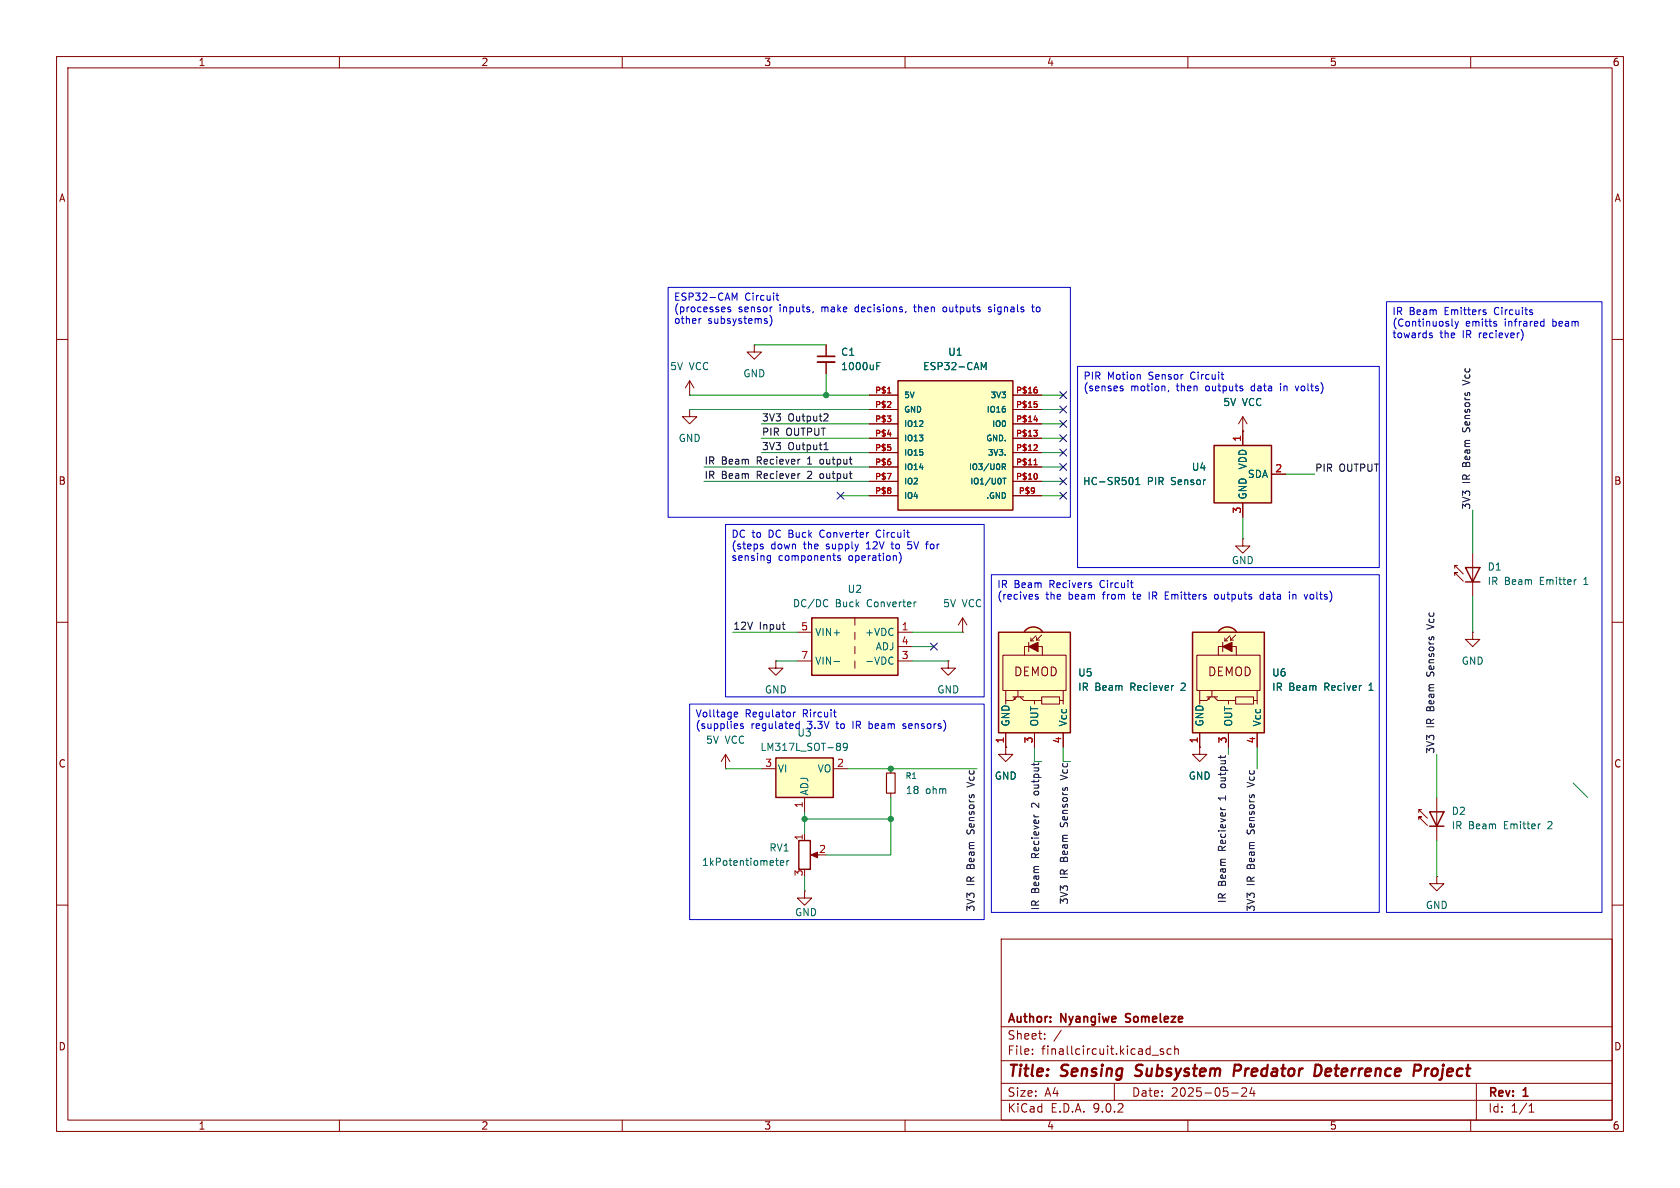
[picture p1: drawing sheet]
<svg xmlns="http://www.w3.org/2000/svg" width="297mm" height="210mm" viewBox="0 0 297 210" stroke-linecap="round" stroke-linejoin="round" font-family="sans-serif">
<g fill="none" stroke="#840000" stroke-width=".18">
<path d="M10 10h277v190h-277zM12 12h273v186h-273zM60 10v2M110 10v2M160 10v2M210 10v2M260 10v2M10 60h2M285 60h2M10 110h2M170.2 111.8h.1M170.2 109.2l-.8 1.3"/>
<path d="M170.2 109.2l.7 1.3M170.2 109.2v2.6M285 110h2M10 160h2M177 166h108v32h-108zM285 160h2M60 198v2M110 198v2M160 198v2M177 194.5h108M177 191.5h108M177 187.5h108"/>
<path d="M177 181.5h108M182.5 186.3v.1M182.5 185.5v.1M184.7 183.6v.1M184.7 182.8v.1M187.6 182.1l-1.3 2M197 191.5v3M203.7 186.5h1.1M205.7 185.5l-.4-.1-.2 .2 .1 .2 .5 .2v.3h-.6M207 185.5l-.4-.1-.3 .3v.4l.2 .2h.5M207.7 185.5l.2-.1 .3 .1 .1 .9M207.7 184.9v1.5"/>
<path d="M210 198v2M217.7 193.2h1.2M219.5 192.4l.6-.1 .2 .1 .1 .3-.9 1.1h.9M221.3 192.2l-.3 1.1h.9M221.7 192.8v1M260 198v2M261 191.5v6.5M270.3 196.6h.9M270.3 195.5l.4-.4v1.5"/>
</g>
<path d="M200.6 190.1l.3 .1M201 188.4l-.2 .4 .1 .2M219.1 188.2h-.8l-.2 2M219.1 189.2l-.9 .1M232.6 188.2h.5a1.08 1.08 0 0 1 .5 1.1 1.08 1.08 0 0 1-.8 .9h-.5zM250.1 188.2l1 .1a.58 .58 0 0 1-.3 1h-.8M252 188.9l-.1 1.3M252.4 188.9l-.4 .4" fill="none" stroke="#840000" stroke-width=".4"/>
<path d="M199.1 179.3v.5M199 180.6l.2 .1" fill="none" stroke="#840000" stroke-width=".3"/>
<path d="M158.7 67.3h20.4v22.9h-20.4z" fill="#ffffc2"/>
<path d="M158.7 67.3h20.4v22.9h-20.4z" fill="none" stroke="#840000" stroke-width=".25"/>
<g fill="none" stroke="#840000" stroke-width=".18">
<path d="M153.7 69.9h5M153.7 72.4h5M153.7 74.9h5M153.7 77.5h5M179.1 69.9h5M179.1 72.4h5M179.1 74.9h5M179.1 77.5h5M153.7 80h5M153.7 82.6h5M153.7 85.1h5M153.7 87.6h5"/>
<path d="M179.1 80h5M179.1 82.6h5M179.1 85.1h5M179.1 87.6h5"/>
</g>
<g fill="none" stroke="#a90000" stroke-width=".18">
<path d="M156.9 69.5h.6M182.7 76.1h.7l-.4 .4M182.8 74.2h.6M182.8 71h.5M183.1 68.4h.2M183.2 68.8l.2 .2v.3l-.2 .2M183.2 71.4l.2 .2v.2l-.2 .2M183.2 76.5l.2 .1v.3l-.2 .2M183.2 78.6l.2 .2-.1 .2-.6 .6h.7M183.3 73.9v.6M182.8 82.2h.6M183 81.3l.1-.2v1.1"/>
<path d="M183.2 83.7l.2 .4-.2 .6"/>
</g>
<path d="M173.5 64.1l.4 .9 .4-.9v1.2M177.2 82.5h.5v-.4l-.5-.1v1M177.3 84.5h.6M177.4 82.5l.4 .5M177.6 84.5v1.1" fill="none" stroke="#006464" stroke-width=".18"/>
<path d="M181.3 111.4a1.97 1.97 0 0 1 3 .2l-1.6 1.2-1.6-1.2z" fill="#ffffc2" stroke="#ffffc2" stroke-width=".18"/>
<path d="M176.5 111.8h12.7v17.7h-12.7z" fill="#ffffc2"/>
<path d="M176.5 111.8h12.7v17.7h-12.7zM181.1 111.6a1.97 1.97 0 0 1 3.2 0M259.1 100.3h2.5l-1.3 2.6zM259.1 102.9h2.5M141.2 148.6h2.1v5.1h-2.1zM252.7 143.5h2.6l-1.3 2.6zM252.7 146.1h2.6" fill="none" stroke="#840000" stroke-width=".25"/>
<g fill="none" stroke="#840000" stroke-width=".18">
<path d="M146 61v2M146 64v2M257.2 99.9v.6M257.7 99.9h-.5l1.5 1.6M260.3 97.8v7.6M177.3 115.8h11.2v6.2h-11.2zM181.1 115.8v-1.5h3.2v1.5M181.9 113.5v1.7M182.2 112.8v.5M182.2 113.3h.6M183.1 112.4l-.9 .9M183.3 112.6v.6"/>
<path d="M183.3 113.2h.5M184.1 112.3l-.8 .9M257.2 101.7v-.5h.5h-.5l1.5 1.5M260.3 111.8v1.2h1.3l-1.3 1.3-1.2-1.3h1.2M260.3 111.8h.1M177.8 122v1.8M177.8 129.5v2.6M179.1 123.2h1.9M179.3 123.3v.3h.3M179.7 123.2l-.6 .6h-1.3v.7M180 122v1.2M180.3 123.2l.7 .6h1.9v.7"/>
<path d="M182.9 123.8h1.2M182.9 129.5v2.6M184.1 123.2h3.2v1.3h-3.2zM187.3 123.8h.7v.7M188 122v1.8M188 129.5v2.6M142.2 147.3v1.3M143.8 151.1h1M250.8 144.9v-.5h.5h-.5l1.5 1.5M250.8 143.1v.5M251.3 143.1h-.5l1.5 1.6M254 154.9v1.3h1.3l-1.3 1.3-1.3-1.3h1.3"/>
<path d="M254 154.9h.1M254 141v7.6"/>
</g>
<g fill="#840000" stroke="#840000" stroke-width=".18">
<path d="M181.9 114.3l1.6-.8v1.7z"/>
<path d="M143.4 151.1l1.1-.5v1z"/>
</g>
<path d="M144.5 63h3.1" fill="none" stroke="#840000" stroke-width=".3"/>
<path d="M144.5 64h3.1" fill="none" stroke="#840000" stroke-width=".33"/>
<path d="M155 64.7h.4M155 64.1h.6M278.7 102.5h-.3M137.1 152.1h.5M137.5 153h.1M138 152.6l.6-.2-.1-.2-.4-.1-.1 .2v.6h.5M139.1 152.1v.9M139.5 152.1l-.4 .3M272.3 145.7h-.2" fill="none" stroke="#006464" stroke-width=".18"/>
<path d="M137.2 134h10.1v7h-10.1z" fill="#ffffc2"/>
<path d="M137.2 134h10.1v7h-10.1z" fill="none" stroke="#840000" stroke-width=".25"/>
<g fill="none" stroke="#840000" stroke-width=".18">
<path d="M121.9 72.4v1.3h1.3l-1.3 1.2-1.3-1.2h1.3M121.9 72.4h.1M121.9 69.9h.1M121.9 67.3l-.7 1.3M121.9 67.3l.8 1.3M121.9 67.3v2.6M133.3 61v1.2h1.3l-1.3 1.3-1.2-1.3h1.2M133.3 61h.1M219.7 76.2h.1M219.7 73.7l-.8 1.2M219.7 73.7l.8 1.2M219.7 73.7v2.5"/>
<path d="M137.2 116.8v1.3h1.2l-1.2 1.3-1.3-1.3h1.3M137.2 116.8h.1M128.3 135.9h.1M128.3 133.4l-.8 1.2M128.3 133.4l.7 1.2M128.3 133.4v2.5M134.6 135.9h2.6M147.3 135.9h2.6M142.2 157.5v1.3h1.3l-1.3 1.2-1.2-1.2h1.2M142.2 157.5h.1M142.2 141v2.5"/>
</g>
<path d="M148.3 131.4l.3 .2-.3 .3 .3 .3v.2l-.3 .3M149.8 131.9l-.2 .3h-.3l-.2-.3 .1-.4 .4-.1 .1 .1a.84 .84 0 0 1-.3 1.2h-.2" fill="none" stroke="#006464" stroke-width=".18"/>
<path d="M214.6 78.7h10.2v10.2h-10.2z" fill="#ffffc2"/>
<path d="M214.6 78.7h10.2v10.2h-10.2z" fill="none" stroke="#840000" stroke-width=".25"/>
<path d="M219.7 76.2v2.5M219.7 88.9v2.5M224.8 83.8h2.5" fill="none" stroke="#840000" stroke-width=".18"/>
<path d="M200.2 84.5l.1 .4-.1 .6M200.8 85.7h.7M200.8 84.8l.4-.4v1.3" fill="none" stroke="#006464" stroke-width=".18"/>
<path d="M215.6 111.4a1.97 1.97 0 0 1 3 .2l-1.6 1.2-1.6-1.2z" fill="#ffffc2" stroke="#ffffc2" stroke-width=".18"/>
<path d="M210.8 111.8h12.7v17.7h-12.7z" fill="#ffffc2"/>
<path d="M210.8 111.8h12.7v17.7h-12.7zM215.4 111.6a1.97 1.97 0 0 1 3.2 0" fill="none" stroke="#840000" stroke-width=".25"/>
<g fill="none" stroke="#840000" stroke-width=".18">
<path d="M219.7 95.3v1.2h1.3l-1.3 1.3-1.3-1.3h1.3M219.7 95.3h.1M167.6 116.8v1.3h1.3l-1.3 1.3-1.2-1.3h1.2M167.6 116.8h.1M211.6 115.8h11.2v6.2h-11.2zM215.4 115.8v-1.5h3.2v1.5M216.2 113.5v1.7M216.5 112.8v.5M216.5 113.3h.5M217.4 112.4l-.9 .9M217.6 112.6v.6M217.6 113.2h.5"/>
<path d="M218.4 112.3l-.8 .9M177.8 132.1v1.3h1.3l-1.3 1.2-1.3-1.2h1.3M177.8 132.1h.1M212.1 132.1v1.3h1.3l-1.3 1.2-1.3-1.2h1.3M212.1 132.1h.1M212.1 122v1.8M212.1 129.5v2.6M213.4 123.2h1.9M213.6 123.3v.3h.3M214 123.2l-.6 .6h-1.3v.7M214.2 122v1.2M214.6 123.2l.7 .6h1.9v.7"/>
<path d="M217.2 123.8h1.2M217.2 129.5v2.6M218.4 123.2h3.2v1.3h-3.2zM221.6 123.8h.6v.7M222.2 122v1.8M222.2 129.5v2.6"/>
</g>
<path d="M216.2 114.3l1.6-.8v1.7z" fill="#840000" stroke="#840000" stroke-width=".18"/>
<path d="M143.5 109.2h15.2v10.2h-15.2z" fill="#ffffc2"/>
<path d="M143.5 109.2h15.2v10.2h-15.2z" fill="none" stroke="#840000" stroke-width=".25"/>
<g fill="none" stroke="#840000" stroke-width=".18">
<path d="M146 61v2M146 64v2M153.7 69.9h5M153.7 72.4h5M153.7 74.9h5M153.7 77.5h5M179.1 69.9h5M179.1 72.4h5M179.1 74.9h5M179.1 77.5h5M219.7 76.2h.1M219.7 76.2v2.5"/>
<path d="M153.7 80h5M153.7 82.6h5M153.7 85.1h5M153.7 87.6h5M179.1 80h5M179.1 82.6h5M179.1 85.1h5M179.1 87.6h5M219.7 88.9v2.5M224.8 83.8h2.5M141 111.8h2.5M141 116.8h2.5"/>
<path d="M151.1 109.2v1.3M151.1 111.8v1.2M151.1 114.3v1.3M151.1 116.8v1.3M158.7 111.8h2.6M158.7 116.8h2.6M158.7 114.3h2.6M157.5 135.9v.8M177.8 132.1h.1M177.8 129.5v2.6M182.9 129.5v2.6M188 129.5v2.6"/>
<path d="M212.1 132.1h.1M212.1 129.5v2.6M217.2 129.5v2.6M222.2 129.5v2.6M157.5 140.2v.8"/>
</g>
<g fill="none" stroke="#006464" stroke-width=".18">
<path d="M155 64.7h.4M155 64.1h.6M173.5 64.1l.4 .9 .4-.9v1.2M177.2 82.5h.5v-.4l-.5-.1v1M177.3 84.5h.6M177.4 82.5l.4 .5M177.6 84.5v1.1M200.2 84.5l.1 .4-.1 .6M200.8 85.7h.7M200.8 84.8l.4-.4v1.3M146.1 106l.3 .1M146.4 107.1l-.3 .2"/>
<path d="M147.4 116.9h1M157.7 116.1l.2 .2M157.9 117.3l-.2 .1M162 106.4l-.3 .1"/>
</g>
<path d="M156.7 136.7h1.5v3.5h-1.5z" fill="none" stroke="#840000" stroke-width=".2"/>
<path d="M145.7 79.5h.7M145.8 78.5l.2-.3v1.3M145.8 73.1l.5 .1 .1 .3-.8 .9h.8M259.8 67.6l-1.2 .5M138.3 110.4h.5M138.7 111.2h.1M253.5 110.8l-1.3 .4M172.2 138.7l-1.3 .4M188.7 137.4l-1.3 .5M221.7 138.7l-1.2 .4" fill="none" stroke="#0f0f0f" stroke-width=".18"/>
<g fill="none" stroke="#009600" stroke-width=".18">
<path d="M121.9 72.4h31.8M121.9 69.9h31.8M133.3 61h12.7M134.6 77.5h19.1M134.6 74.9h19.1M146 66v3.9M184.1 72.4h3.9M184.1 77.5h3.9M184.1 69.9h3.9M184.1 74.9h3.9M124.5 85.1h29.2M124.5 82.6h29.2"/>
<path d="M134.6 80h19.1M148.6 87.6h5.1M184.1 87.6h3.9M184.1 80h3.9M184.1 85.1h3.9M184.1 82.6h3.9M219.7 91.4v3.9M227.3 83.8h5.1M260.3 90.2v7.6M129.5 111.8h11.5M137.2 116.8h3.8M161.3 116.8h6.3"/>
<path d="M161.3 114.3h3.8M161.3 111.8h8.9M260.3 105.4v6.4M128.3 135.9h6.3M149.9 135.9h22.8M182.9 132.1v2.5M188 132.1v2.5M217.2 132.1v1.3M222.2 132.1v3.8M254 133.4v7.6M278.1 138.4l2.6 2.6M142.2 143.5v3.8"/>
<path d="M142.2 154.9v2.6M142.2 144.8h15.3M157.5 141v10.1h-11.5M254 148.6v6.3"/>
</g>
<g fill="none" stroke="#000084" stroke-width=".18">
<path d="M187.4 79.4l1.2 1.2M187.4 74.3l1.2 1.2M187.4 69.2l1.2 1.3M187.4 71.8l1.2 1.2M187.4 76.9l1.2 1.2M188.6 79.4l-1.2 1.2M188.6 74.3l-1.2 1.2M188.6 69.2l-1.2 1.3M188.6 71.8l-1.2 1.2M188.6 76.9l-1.2 1.2M148 87l1.2 1.2M149.2 87l-1.2 1.2"/>
<path d="M187.4 87l1.2 1.2M187.4 81.9l1.2 1.3M187.4 84.5l1.2 1.2M188.6 87l-1.2 1.2M188.6 81.9l-1.2 1.3M188.6 84.5l-1.2 1.2M164.5 113.7l1.2 1.2M165.7 113.7l-1.2 1.2"/>
</g>
<g fill="none" stroke="#0000c2" stroke-width=".18">
<path d="M118.1 50.8h71.1v40.6h-71.1zM129.1 54.3h-.3l-.1 .2v.1l.4 .2v.3h-.4M129.4 51.8l.5 .9 .4-.9v1.3M135.5 56.7l.2 .2-.2 .3M135.5 56.3l.1 .1M136.3 56.1a1.48 1.48 0 0 1-.2 1.5M136.4 54.3h.1M137.2 52.2h.5M137.4 51.8v1.1l.3 .2M143.8 55.1l-.1 .2M160.2 55.1l-.2 .2M161.5 54.3h.5"/>
<path d="M161.7 53.8v1.3M167.1 54.3h-.3l-.1 .2 .1 .5 .3 .1M175.2 54.3h-.3l-.2 .2 .6 .4M175.3 54.9l-.2 .2h-.4M182.4 54.3h.4M182.5 53.8v1.1l.3 .2M245.1 53.3h38.1v108h-38.1zM252.8 59.2l.4 .1v.2l-.1 .2-.4-.1M256.7 56.4v1.1l.2 .2M257.2 56.8l.3 .9M257.5 57.7l-.3 .4M257.8 56.8l-.3 .9"/>
<path d="M262.4 55.2l.3 .1v.1l-.1 .2h-.3M262.4 54.8h.3M264.2 57.2l.3 .1 .1 .2-.2 .2h-.2M264.2 56.8l.3 .1M269.1 58.6l.2 .7-.2 .6M270.9 55.3v.3M272.6 56.8l.4 .1M273 57.6l-.4 .1M273 56.4v1.3M190.5 64.8h53.3v35.5h-53.3zM198.1 68.6l.5 .2-.1 .2-.4 .1M198.1 68.3h.4"/>
<path d="M201.5 66.3l.1 .7M206.6 69l-.1 .3M215.9 66.2h.4M216.2 67h.1M226.4 67.8v.1M226.4 68.2v.9M229 68.2l.3 .9 .3-.9M128.3 92.7h45.7v30.5h-45.7zM134.6 96.6l.3 .1v.1l-.1 .2h-.3M134.6 96.2h.3M135.7 99h.5M135.7 98.3h.5"/>
<path d="M136.2 98.2v1.1l-.1 .1-.3 .1M148.1 98.4v.2l.5 .2-.2 .3-.3-.1M153.1 97h.8M153.3 96.1h-.2M155.1 93.8l-.2 .5 .2 .6M157.5 96.2h.5M157.7 95.8v1.2M159.2 98a1.48 1.48 0 0 1-.2 1.6M160.5 96.9l.5 .1M160.5 95.8v.6l.5-.2M163.6 96.2h.5M164 95.8h.1"/>
<path d="M175.3 101.6h68.5v59.7h-68.5zM183.5 105.1h-.3l-.2 .2 .1 .1 .4 .2v.3h-.5M199.8 103h.5M200.2 103.9h.1M203.2 104.6v1.3M206 105.9h.6M206 105.3h.4M206 104.6h.6M215.3 105.1h-.3l-.3 .2 .1 .5 .2 .1h.3M223.4 105.1h-.4l-.2 .2 .1 .6h.5M223.4 104.6v1.3M228.6 105.1v.8"/>
<path d="M228.9 105.1l-.3 .1M231.7 105.1l-.1 .2 .1 .6M121.9 124.5h52.1v38.1h-52.1zM129.8 126.6l.2 .1h.4M129.8 126.1l.2-.2h.2l.2 .2v.1l-.6 .1M131.4 128l-.3-.1-.2 .2 .1 .2 .4 .1v.3h-.5M140.3 125.9v.8M140.6 125.9l-.3 .2M141.3 128h-.5l-.1 .5M141.3 127.5v1.3M147.3 125.9h.5M147.6 126.7h.2"/>
<path d="M153.6 127.5v1.3M153.6 128.7l.2 .1M153.8 127.9l-.2 .1M159.6 128.7l.4 .1M160 127.9l-.4 .2 .1 .2 .3 .1"/>
</g>
<g fill="none" stroke="#a90000" stroke-width=".18">
<path d="M156.9 69.5h.6M182.7 76.1h.7l-.4 .4M182.8 74.2h.6M182.8 71h.5M183.1 68.4h.2M183.2 68.8l.2 .2v.3l-.2 .2M183.2 71.4l.2 .2v.2l-.2 .2M183.2 76.5l.2 .1v.3l-.2 .2M183.2 78.6l.2 .2-.1 .2-.6 .6h.7M183.3 73.9v.6M182.8 82.2h.6M183 81.3l.1-.2v1.1"/>
<path d="M183.2 83.7l.2 .4-.2 .6"/>
</g>
<g fill="#009600" stroke="#009600" stroke-width=".18">
<circle cx="157.5" cy="144.8" r=".46"/>
<circle cx="142.2" cy="144.8" r=".46"/>
<circle cx="157.5" cy="135.9" r=".46"/>
<circle cx="146" cy="69.9" r=".46"/>
</g>
<g font-size="2.8" fill="#840000">
<text x="178" y="190.9">Title:</text>
<text x="187.7" y="190.9">Sensing</text>
<text x="201.6" y="190.9">Subsystem</text>
<text x="219.7" y="190.9">Predator</text>
<text x="234.8" y="190.9">Deterrence</text>
<text x="253.1" y="190.9">Project</text>
</g>
<g font-size="2.1" fill="#840000">
<text x="179.2" y="119.7">DEMOD</text>
<text x="213.5" y="119.7">DEMOD</text>
<text x="178" y="184">Sheet:</text>
<text x="178" y="181.2">Author:</text>
<text x="187.6" y="181.2">Nyangiwe</text>
<text x="199.7" y="181.2">Someleze</text>
<text x="178" y="186.7">File:</text>
<text x="184.1" y="186.7">finallcircuit.kicad_sch</text>
<text x="178" y="196.9">KiCad</text>
<text x="178" y="194.1">Size:</text>
<text x="184.7" y="194.1">A4</text>
<text x="185.7" y="196.9">E.D.A.</text>
<text x="193.3" y="196.9">9.0.2</text>
<text x="200" y="194.1">Date:</text>
<text x="207" y="194.1">2025-05-24</text>
<text x="263" y="194.3">Rev:</text>
<text x="263" y="196.9">Id:</text>
<text x="267.1" y="196.9">1/1</text>
<text x="269.4" y="194.3">1</text>
</g>
<g font-size="1.8" fill="#840000">
<text x="35" y="11.9">1</text>
<text x="85" y="11.9">2</text>
<text x="135" y="11.9">3</text>
<text x="185" y="11.9">4</text>
<text x="235" y="11.9">5</text>
<text x="285" y="11.9">6</text>
<text x="10.3" y="35.9">A</text>
<text x="285.3" y="35.9">A</text>
<text x="10.3" y="85.9">B</text>
<text x="285.3" y="85.9">B</text>
<text x="10.3" y="135.9">C</text>
<text x="285.3" y="135.9">C</text>
<text x="10.3" y="185.9">D</text>
<text x="285.3" y="185.9">D</text>
<text x="35" y="199.9">1</text>
<text x="85" y="199.9">2</text>
<text x="135" y="199.9">3</text>
<text x="185" y="199.9">4</text>
<text x="235" y="199.9">5</text>
<text x="285" y="199.9">6</text>
</g>
<g font-size="1.8" fill="#0000c2">
<text x="119.1" y="53.5">ESP32-CAM</text>
<text x="131.7" y="53.5">Circuit</text>
<text x="119.1" y="55.5">(processes</text>
<text x="119.1" y="57.6">other</text>
<text x="125.1" y="57.6">subsystems)</text>
<text x="130.5" y="55.5">sensor</text>
<text x="137.9" y="55.5">inputs,</text>
<text x="145.5" y="55.5">make</text>
<text x="151.6" y="55.5">decisions,</text>
<text x="162.3" y="55.5">then</text>
<text x="167.6" y="55.5">outputs</text>
<text x="175.8" y="55.5">signals</text>
<text x="183.8" y="55.5">to</text>
<text x="246.1" y="56">IR</text>
<text x="246.1" y="58.1">(Continuosly</text>
<text x="249.1" y="56">Beam</text>
<text x="255.5" y="56">Emitters</text>
<text x="259.1" y="58.1">emitts</text>
<text x="264.5" y="56">Circuits</text>
<text x="266.1" y="58.1">infrared</text>
<text x="274.7" y="58.1">beam</text>
<text x="246.1" y="60.1">towards</text>
<text x="254.6" y="60.1">the</text>
<text x="258.7" y="60.1">IR</text>
<text x="261.7" y="60.1">reciever)</text>
<text x="191.5" y="67.4">PIR</text>
<text x="191.5" y="69.5">(senses</text>
<text x="195.8" y="67.4">Motion</text>
<text x="199.9" y="69.5">motion,</text>
<text x="203.2" y="67.4">Sensor</text>
<text x="208.1" y="69.5">then</text>
<text x="210.7" y="67.4">Circuit</text>
<text x="213.4" y="69.5">outputs</text>
<text x="221.7" y="69.5">data</text>
<text x="227" y="69.5">in</text>
<text x="229.9" y="69.5">volts)</text>
<text x="129.2" y="95.4">DC to</text>
<text x="136" y="95.4">DC Buck</text>
<text x="145.4" y="95.4">Converter</text>
<text x="155.6" y="95.4">Circuit</text>
<text x="129.2" y="97.4">(steps</text>
<text x="129.2" y="99.5">sensing</text>
<text x="136.3" y="97.4">down</text>
<text x="137.6" y="99.5">components</text>
<text x="142.2" y="97.4">the</text>
<text x="146.3" y="97.4">supply</text>
<text x="150.1" y="99.5">operation)</text>
<text x="153.6" y="97.4">12V</text>
<text x="158.3" y="97.4">to</text>
<text x="161.3" y="97.4">5V</text>
<text x="164.8" y="97.4">for</text>
<text x="176.2" y="104.3">IR</text>
<text x="176.2" y="106.3">(recives</text>
<text x="179.3" y="104.3">Beam</text>
<text x="184.9" y="106.3">the</text>
<text x="185.6" y="104.3">Recivers</text>
<text x="189" y="106.3">beam</text>
<text x="194.7" y="104.3">Circuit</text>
<text x="195.3" y="106.3">from</text>
<text x="200.8" y="106.3">te</text>
<text x="203.8" y="106.3">IR</text>
<text x="206.8" y="106.3">Emitters</text>
<text x="215.8" y="106.3">outputs</text>
<text x="224" y="106.3">data</text>
<text x="229.4" y="106.3">in</text>
<text x="232.3" y="106.3">volts)</text>
<text x="122.9" y="127.1">Volltage</text>
<text x="122.9" y="129.2">(supplies</text>
<text x="131.7" y="127.1">Regulator</text>
<text x="132.8" y="129.2">regulated</text>
<text x="140.9" y="130.4">U3</text>
<text x="142" y="127.1">Rircuit</text>
<text x="142.9" y="129.2">3.3V</text>
<text x="148.2" y="129.2">to</text>
<text x="151.2" y="129.2">IR</text>
<text x="154.2" y="129.2">beam</text>
<text x="160.5" y="129.2">sensors)</text>
</g>
<g font-size="1.8" fill="#006464">
<text x="118.4" y="65.6">5V</text>
<text x="121.8" y="65.6">VCC</text>
<text x="148.6" y="63.1">C1</text>
<text x="148.6" y="65.6">1000uF</text>
<text x="163.1" y="65.6">ESP32-CAM</text>
<text x="167.5" y="63.1">U1</text>
<text x="131.3" y="66.9">GND</text>
<text x="216.2" y="72">5V</text>
<text x="219.6" y="72">VCC</text>
<text x="119.9" y="78.3">GND</text>
<text x="210.6" y="83.4">U4</text>
<text x="220.6" y="83.1" transform="rotate(-90 220.6 83.1)">VDD</text>
<text x="191.4" y="86">HC-SR501</text>
<text x="202.8" y="86">PIR</text>
<text x="207.1" y="86">Sensor</text>
<text x="220.5" y="84.7">SDA</text>
<text x="220.6" y="88.4" transform="rotate(-90 220.6 88.4)">GND</text>
<text x="217.7" y="99.9">GND</text>
<text x="262.9" y="101.1">D1</text>
<text x="140.1" y="107.5">DC/DC</text>
<text x="147.7" y="107.5">Buck</text>
<text x="149.8" y="105">U2</text>
<text x="153.4" y="107.5">Converter</text>
<text x="166.6" y="107.5">5V</text>
<text x="170.1" y="107.5">VCC</text>
<text x="262.9" y="103.6">IR</text>
<text x="265.9" y="103.6">Beam</text>
<text x="272.3" y="103.6">Emitter</text>
<text x="280.3" y="103.6">1</text>
<text x="144" y="112.6">VIN+</text>
<text x="152.8" y="112.6">+VDC</text>
<text x="144" y="117.7">VIN-</text>
<text x="152.8" y="117.7">-VDC</text>
<text x="154.7" y="115.2">ADJ</text>
<text x="190.5" y="119.8">U5</text>
<text x="224.8" y="119.8">U6</text>
<text x="258.3" y="117.7">GND</text>
<text x="135.1" y="122.8">GND</text>
<text x="165.6" y="122.8">GND</text>
<text x="190.5" y="122.3">IR</text>
<text x="193.6" y="122.3">Beam</text>
<text x="199.9" y="122.3">Reciever</text>
<text x="209.1" y="122.3">2</text>
<text x="224.8" y="122.3">IR</text>
<text x="227.8" y="122.3">Beam</text>
<text x="234.2" y="122.3">Reciver</text>
<text x="242.3" y="122.3">1</text>
<text x="124.7" y="131.7">5V</text>
<text x="128.2" y="131.7">VCC</text>
<text x="178.7" y="128.5" transform="rotate(-90 178.7 128.5)">GND</text>
<text x="183.7" y="128.5" transform="rotate(-90 183.7 128.5)">OUT</text>
<text x="188.8" y="128.5" transform="rotate(-90 188.8 128.5)">Vcc</text>
<text x="213" y="128.5" transform="rotate(-90 213 128.5)">GND</text>
<text x="218" y="128.5" transform="rotate(-90 218 128.5)">OUT</text>
<text x="223.1" y="128.5" transform="rotate(-90 223.1 128.5)">Vcc</text>
<text x="134.3" y="132.9">LM317L_SOT-89</text>
<text x="137.4" y="136.8">VI</text>
<text x="144.4" y="136.8">VO</text>
<text x="143.1" y="140.7" transform="rotate(-90 143.1 140.7)">ADJ</text>
<text x="160" y="140.6">18</text>
<text x="163.6" y="140.6">ohm</text>
<text x="175.8" y="138">GND</text>
<text x="210.1" y="138">GND</text>
<text x="256.5" y="144.2">D2</text>
<text x="256.5" y="146.8">IR</text>
<text x="259.6" y="146.8">Beam</text>
<text x="266" y="146.8">Emitter</text>
<text x="273.9" y="146.8">2</text>
<text x="124" y="153.3">1kPotentiometer</text>
<text x="135.9" y="150.7">RV1</text>
<text x="252" y="160.9">GND</text>
<text x="140.5" y="162.2">GND</text>
</g>
<g font-size="1.8" fill="#0f0f0f">
<text x="260" y="67.5" transform="rotate(-90 260 67.5)">Vcc</text>
<text x="134.6" y="77.1">PIR</text>
<text x="134.6" y="74.6">3V3</text>
<text x="138.9" y="77.1">OUTPUT</text>
<text x="139.3" y="74.6">Output2</text>
<text x="260" y="76.1" transform="rotate(-90 260 76.1)">Sensors</text>
<text x="124.5" y="82.2">IR</text>
<text x="127.5" y="82.2">Beam</text>
<text x="133.9" y="82.2">Reciever</text>
<text x="134.6" y="79.7">3V3</text>
<text x="139.3" y="79.7">Output1</text>
<text x="143" y="82.2">1</text>
<text x="145.4" y="82.2">output</text>
<text x="232.4" y="83.5">PIR</text>
<text x="236.7" y="83.5">OUTPUT</text>
<text x="260" y="82.4" transform="rotate(-90 260 82.4)">Beam</text>
<text x="124.5" y="84.7">IR</text>
<text x="127.5" y="84.7">Beam</text>
<text x="133.9" y="84.7">Reciever</text>
<text x="143" y="84.7">2</text>
<text x="145.4" y="84.7">output</text>
<text x="260" y="85.5" transform="rotate(-90 260 85.5)">IR</text>
<text x="260" y="90.2" transform="rotate(-90 260 90.2)">3V3</text>
<text x="129.5" y="111.4">12V</text>
<text x="134.2" y="111.4">Input</text>
<text x="253.7" y="110.6" transform="rotate(-90 253.7 110.6)">Vcc</text>
<text x="253.7" y="119.3" transform="rotate(-90 253.7 119.3)">Sensors</text>
<text x="253.7" y="125.6" transform="rotate(-90 253.7 125.6)">Beam</text>
<text x="253.7" y="128.7" transform="rotate(-90 253.7 128.7)">IR</text>
<text x="253.7" y="133.4" transform="rotate(-90 253.7 133.4)">3V3</text>
<text x="172.4" y="138.5" transform="rotate(-90 172.4 138.5)">Vcc</text>
<text x="183.8" y="142.4" transform="rotate(-90 183.8 142.4)">2</text>
<text x="216.8" y="141.2" transform="rotate(-90 216.8 141.2)">1</text>
<text x="216.8" y="138.8" transform="rotate(-90 216.8 138.8)">output</text>
<text x="221.9" y="138.5" transform="rotate(-90 221.9 138.5)">Vcc</text>
<text x="172.4" y="147.2" transform="rotate(-90 172.4 147.2)">Sensors</text>
<text x="188.9" y="145.9" transform="rotate(-90 188.9 145.9)">Sensors</text>
<text x="221.9" y="147.2" transform="rotate(-90 221.9 147.2)">Sensors</text>
<text x="172.4" y="153.5" transform="rotate(-90 172.4 153.5)">Beam</text>
<text x="183.8" y="151.6" transform="rotate(-90 183.8 151.6)">Reciever</text>
<text x="188.9" y="155.3" transform="rotate(-90 188.9 155.3)">IR</text>
<text x="188.9" y="152.3" transform="rotate(-90 188.9 152.3)">Beam</text>
<text x="216.8" y="150.3" transform="rotate(-90 216.8 150.3)">Reciever</text>
<text x="221.9" y="153.5" transform="rotate(-90 221.9 153.5)">Beam</text>
<text x="172.4" y="161.3" transform="rotate(-90 172.4 161.3)">3V3</text>
<text x="172.4" y="156.6" transform="rotate(-90 172.4 156.6)">IR</text>
<text x="183.8" y="161" transform="rotate(-90 183.8 161)">IR</text>
<text x="183.8" y="158" transform="rotate(-90 183.8 158)">Beam</text>
<text x="188.9" y="160" transform="rotate(-90 188.9 160)">3V3</text>
<text x="216.8" y="159.7" transform="rotate(-90 216.8 159.7)">IR</text>
<text x="216.8" y="156.7" transform="rotate(-90 216.8 156.7)">Beam</text>
<text x="221.9" y="161.3" transform="rotate(-90 221.9 161.3)">3V3</text>
<text x="221.9" y="156.6" transform="rotate(-90 221.9 156.6)">IR</text>
</g>
<g font-size="1.8" fill="#a90000">
<text x="219.5" y="78.2" transform="rotate(-90 219.5 78.2)">1</text>
<text x="225.4" y="83.6">2</text>
<text x="219.5" y="90.9" transform="rotate(-90 219.5 90.9)">3</text>
<text x="141.5" y="111.5">5</text>
<text x="159.3" y="111.5">1</text>
<text x="141.5" y="116.6">7</text>
<text x="159.3" y="114">4</text>
<text x="159.3" y="116.6">3</text>
<text x="177.5" y="131.5" transform="rotate(-90 177.5 131.5)">1</text>
<text x="182.6" y="131.5" transform="rotate(-90 182.6 131.5)">3</text>
<text x="187.7" y="131.5" transform="rotate(-90 187.7 131.5)">4</text>
<text x="211.8" y="131.5" transform="rotate(-90 211.8 131.5)">1</text>
<text x="216.9" y="131.5" transform="rotate(-90 216.9 131.5)">3</text>
<text x="222" y="131.5" transform="rotate(-90 222 131.5)">4</text>
<text x="135.2" y="135.6">3</text>
<text x="147.9" y="135.6">2</text>
<text x="142" y="142.9" transform="rotate(-90 142 142.9)">1</text>
<text x="142" y="148.7" transform="rotate(-90 142 148.7)">1</text>
<text x="142" y="155" transform="rotate(-90 142 155)">3</text>
<text x="144.7" y="150.9">2</text>
</g>
<g font-size="1.8" fill="#009600">
<text x="188.9" y="137.3" transform="rotate(-90 188.9 137.3)">Vcc</text>
<text x="183.8" y="140.1" transform="rotate(-90 183.8 140.1)">output</text>
</g>
<g font-size="1.4" fill="#a90000">
<text x="154.6" y="69.6">P$1</text>
<text x="179.5" y="69.6">P$16</text>
<text x="154.6" y="72.1">P$2</text>
<text x="154.6" y="74.7">P$3</text>
<text x="154.6" y="77.2">P$4</text>
<text x="179.5" y="72.1">P$15</text>
<text x="179.5" y="74.7">P$14</text>
<text x="179.5" y="77.2">P$13</text>
<text x="154.6" y="79.8">P$5</text>
<text x="154.6" y="82.3">P$6</text>
<text x="179.5" y="79.8">P$12</text>
<text x="179.5" y="82.3">P$11</text>
<text x="154.6" y="84.8">P$7</text>
<text x="154.6" y="87.4">P$8</text>
<text x="179.5" y="84.8">P$10</text>
<text x="180" y="87.4">P$9</text>
</g>
<g font-size="1.4" fill="#006464">
<text x="159.8" y="70.6">5V</text>
<text x="175" y="70.6">3V3</text>
<text x="159.8" y="73.1">GND</text>
<text x="159.8" y="75.7">IO12</text>
<text x="174.3" y="73.1">IO16</text>
<text x="175.3" y="75.7">IO0</text>
<text x="159.8" y="78.2">IO13</text>
<text x="159.8" y="80.7">IO15</text>
<text x="159.8" y="83.3">IO14</text>
<text x="171.2" y="83.3">IO3/U0R</text>
<text x="174.2" y="78.2">GND.</text>
<text x="174.5" y="80.7">3V3.</text>
<text x="159.8" y="85.8">IO2</text>
<text x="159.8" y="88.4">IO4</text>
<text x="171.4" y="85.8">IO1/U0T</text>
<text x="174.2" y="88.4">.GND</text>
<text x="160" y="137.9">R1</text>
</g>
</svg>
